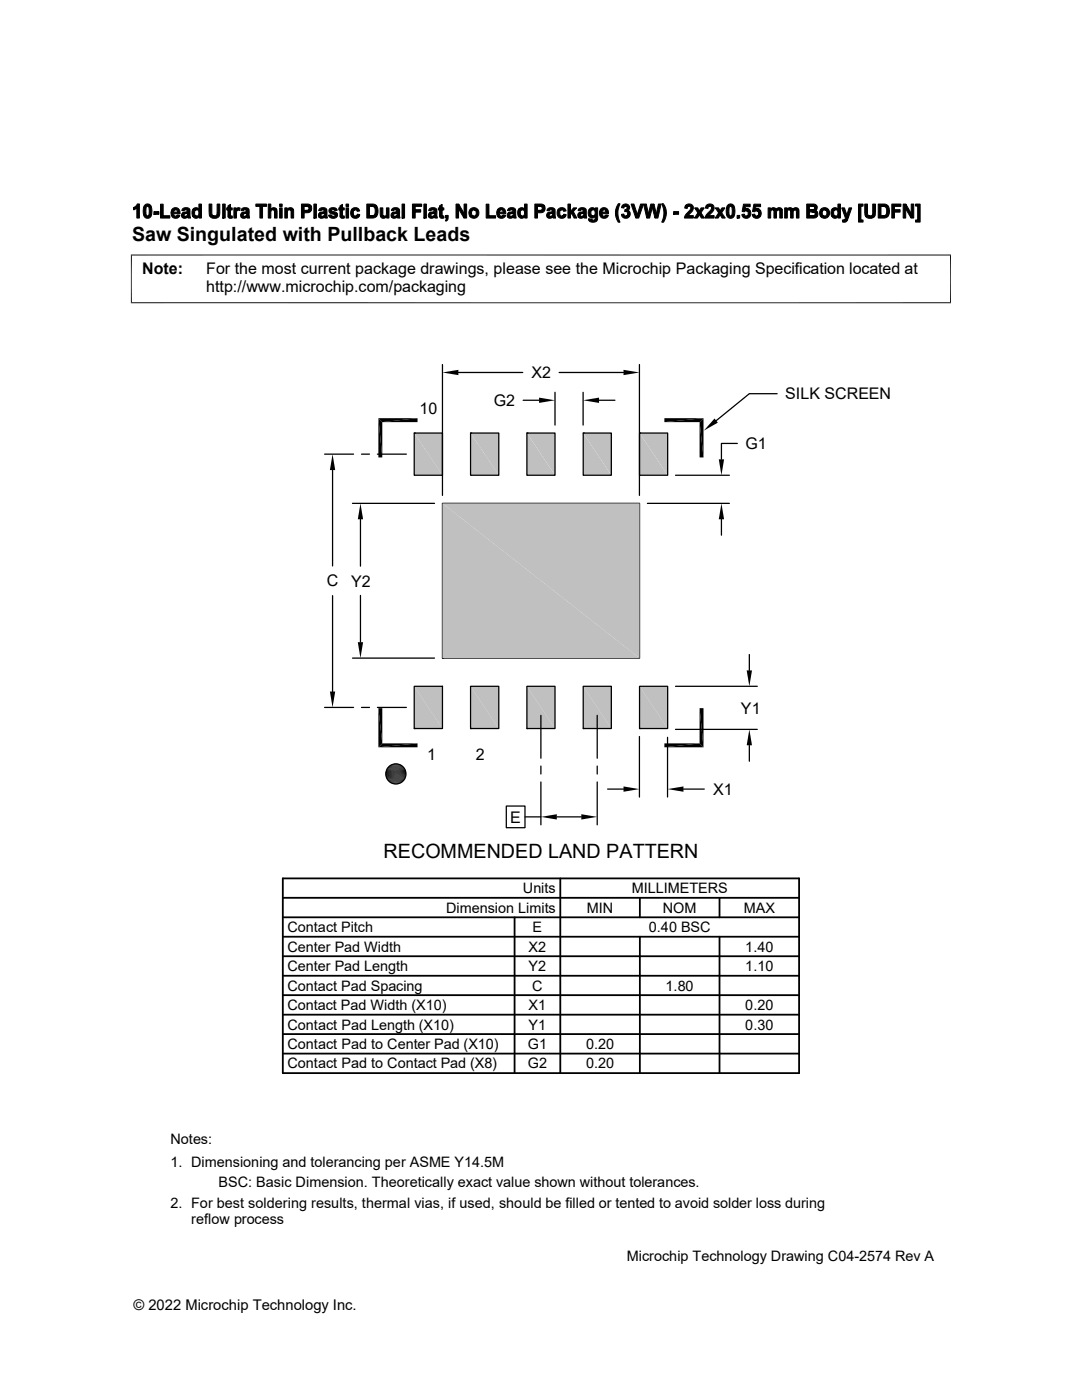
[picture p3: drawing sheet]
<svg xmlns="http://www.w3.org/2000/svg" width="216mm" height="279mm" viewBox="0 0 216 279" stroke-linecap="round" stroke-linejoin="round" font-family="sans-serif">
<path d="M88.3 100.5h39.3v30.8h-39.3zM88.3 131.3h.1M88.3 137h.1" fill="none" stroke="#000" stroke-width=".25"/>
<g fill="#c0c0c0">
<path d="M88.3 100.5l39.3 30.8h-39.3z"/>
<path d="M88.3 100.5h39.3v30.8z"/>
<path d="M82.7 137l5.6 8.4h-5.6z"/>
<path d="M82.7 137h5.6v8.4z"/>
<path d="M93.9 137l5.6 8.4h-5.6z"/>
<path d="M93.9 137h5.6v8.4z"/>
<path d="M105.1 137l5.6 8.4h-5.6z"/>
<path d="M105.1 137h5.6v8.4z"/>
<path d="M116.4 137l5.6 8.4h-5.6z"/>
<path d="M116.4 137h5.6v8.4z"/>
<path d="M127.6 137l5.6 8.4h-5.6z"/>
<path d="M127.6 137h5.6v8.4z"/>
<path d="M127.6 86.4l5.6 8.4h-5.6z"/>
<path d="M127.6 86.4h5.6v8.4z"/>
<path d="M116.4 86.4l5.6 8.4h-5.6z"/>
<path d="M116.4 86.4h5.6v8.4z"/>
<path d="M105.1 86.4l5.6 8.4h-5.6z"/>
<path d="M105.1 86.4h5.6v8.4z"/>
<path d="M93.9 86.4l5.6 8.4h-5.6z"/>
<path d="M93.9 86.4h5.6v8.4z"/>
<path d="M82.7 86.4l5.6 8.4h-5.6z"/>
<path d="M82.7 86.4h5.6v8.4z"/>
</g>
<g fill="none" stroke="#000" stroke-width=".25">
<path d="M88.3 72.7v26.2M91.5 74.3h12.8M104.4 79.9h3.2M110.7 78.3v6.5M111.6 74.3h12.8M116.4 78.3v6.5M119.5 79.9h3.2M127.6 72.7v26.2M155.1 78.6h-5.6l-6.6 5.3M64.8 90.6h5.7M66.4 93.8v19.1M72.1 90.6h1.6"/>
<path d="M75.3 90.6h5.8M82.7 86.4h5.6v8.4h-5.6zM82.7 86.4h.1M93.9 86.4h5.6v8.4h-5.6zM93.9 86.4h.1M105.1 86.4h5.6v8.4h-5.6zM105.1 86.4h.1M116.4 86.4h5.6v8.4h-5.6zM116.4 86.4h.1M127.6 86.4h5.6v8.4h-5.6zM127.6 86.4h.1M134.8 94.8h10.7"/>
<path d="M147.1 88.5h-3.1v3.2M66.4 118.9v19.1M70.3 100.5h16.4M71.9 103.6v9.4M71.9 118.8v9.4M129.2 100.5h16.3M144 103.6v3.2M70.3 131.3h16.4M82.7 137h5.6v8.4h-5.6zM93.9 137h5.6v8.4h-5.6zM105.1 137h5.6v8.4h-5.6zM116.4 137h5.6v8.4h-5.6z"/>
<path d="M127.6 137h5.6v8.4h-5.6zM134.8 137h16.3M149.5 130.6v3.2M64.8 141.2h5.7M72.1 141.2h1.6M75.3 141.2h5.8M82.7 145.4h.1M93.9 145.4h.1M105.1 145.4h.1M107.9 142.8v8.5M107.9 152.9v1.6M107.9 156.1v8.5"/>
<path d="M116.4 145.4h.1M119.2 142.8v8.5M119.2 152.9v1.6M119.2 156.1v8.5M121.2 157.5h3.2M127.6 147v12.1M127.6 145.4h.1M133.2 147.2v11.9M134.8 145.6h16.3M136.4 157.5h4.1M149.5 148.7v3.2M101 160.9h3.8v4.3h-3.8z"/>
<path d="M104.8 163h3.1M111.1 163h4.9"/>
<circle cx="79" cy="154.5" r="2.01"/>
</g>
<g fill="none" stroke="#000" stroke-width=".36">
<path d="M56.4 179.2h103M56.4 175.3h103v38.9h-103zM111.8 175.3v38.9M127.7 179.2v3.9M143.6 179.2v3.9M56.4 183.1h103M56.4 190.8h103M56.4 186.9h103M56.4 194.7h103M56.4 198.6h103M102.7 183.1v31.1M127.7 186.9v27.3"/>
<path d="M143.6 186.9v27.3M56.4 202.5h103M56.4 206.4h103M56.4 210.3h103"/>
</g>
<g fill="#000">
<path d="M88.3 74.3l3.2-.5v1.1zM107.6 79.4l3.1 .5-3.1 .5zM116.4 79.9l3.1-.5v1zM124.4 73.8l3.2 .5-3.2 .6zM66.4 90.6l.5 3.2h-1.1zM75.5 83.5l.8 7.8h-.8zM75.5 83.5l.8 .7v7.1zM76.3 84.2l7-.7v.7zM75.5 83.5h7.8l-7 .7zM132.6 83.5h7.8l-7.8 .7zM132.6 84.2l7.8-.7-.8 .7zM139.6 84.2l.8 7.1h-.8z"/>
<path d="M139.6 84.2l.8-.7v7.8zM142.6 83.5l.6 .8-2.8 1.6zM143.4 91.7h1.1l-.5 3.1zM71.9 100.5l.6 3.1h-1.1zM144 100.5l.5 3.1h-1.1zM65.8 138h1.1l-.5 3.2zM71.4 128.2h1.1l-.6 3.1zM149 133.8h1.1l-.6 3.2zM75.5 141.3l.8 7.1-.8 .7zM75.5 141.3h.8v7.1zM78 156.2l1.8 .1zM78.2 152.6l1.8 .1z"/>
<path d="M78.2 156.3l1.4 .1zM78.2 156.3h1.6zM78.2 152.6h1.6zM78.3 152.5l1.5 .1zM78.3 156.4h1.2zM78.3 156.4h1.3zM78.3 152.5h1.3zM78.5 152.5h1.1zM78.5 156.4l.7 .1zM78.5 156.4h1zM78.5 152.5h1zM78.7 152.4l.8 .1z"/>
<path d="M78.7 156.5h.5zM78.7 152.4h.5zM75.5 149.1l7.8-.7v.7zM76.3 148.4h7l-7.8 .7zM124.4 157l3.2 .5-3.2 .5zM132.6 148.4h7l-7 .7zM132.6 149.1l7-.7 .8 .7zM133.2 157.5l3.2-.5v1zM139.6 141.3l.8 7.8-.8-.7zM139.6 141.3h.8v7.8zM149.5 145.6l.6 3.1h-1.1zM107.9 163l3.2-.5v1.1z"/>
<path d="M116 162.5l3.2 .5-3.2 .6z"/>
</g>
<g fill="none" stroke="#000" stroke-width=".2">
<path d="M26.1 50.9h163.7M26.2 50.8v9.7M189.7 50.8v9.7M26.1 60.4h163.7M77 154.2h4M77 154.4h4M77 154.5h4M77 154.7h4M77 154h4M77 154.9h4M77 155.1h3.9M77 153.8h3.9"/>
<path d="M77.1 153.6h3.8M77.1 155.3h3.8M77.2 155.5h3.6M77.2 153.4h3.6M77.3 155.6h3.4M77.3 153.3h3.4M77.4 153.1h3.2M77.4 155.8h3.2M77.5 155.9h3M77.5 153h3M77.7 152.9h2.6M77.7 156h2.6"/>
<path d="M77.8 152.7h2.4M77.8 156.2h2.4M78 156.3h2M78 152.7h2"/>
</g>
<g fill="#000" stroke="#000" stroke-width=".2">
<path d="M26.6 41.4l.7 .1-.7 .4z" fill-rule="evenodd"/>
<path d="M26.6 41.4l.5-.3 .3-.4h.4v2.8h-.5v-2z" fill-rule="evenodd"/>
<path d="M29 40.8a.8 .8 0 0 1 1.1 .3h-.7l-.2 .3v1.6l.9 .2-.4 .3-.4 .1a1.11 1.11 0 0 1-.7-1.2v-1z" fill-rule="evenodd"/>
<path d="M29.4 41.1l.8 .2 .1 1-.2 .9-.7-.1 .3-.1 .1-.6-.1-.9z" fill-rule="evenodd"/>
<path d="M30.7 42.2h1v.6h-1z" fill-rule="evenodd"/>
<path d="M32 40.7h.6v2.4h1.3v.4h-1.9z" fill-rule="evenodd"/>
<path d="M34.3 41.8h.8l-.3 .2-.2 .3-.5 .1z" fill-rule="evenodd"/>
<path d="M34.5 41.6a.95 .95 0 0 1 1.1 0 .95 .95 0 0 1 .3 1.1h-1.3l.3 .5h.9l-.4 .3-.5 .1a.99 .99 0 0 1-.8-1.2l1.3-.1-.2-.4-.9-.1z" fill-rule="evenodd"/>
<path d="M35.1 43.2l.3-.3 .5 .1-.1 .2z" fill-rule="evenodd"/>
<path d="M36.3 43.3h1.1l-.3 .2a.64 .64 0 0 1-.8-.2z" fill-rule="evenodd"/>
<path d="M36.3 42.6l1.1-.1-.3 .1a.29 .29 0 0 0-.3 .2 .29 .29 0 0 0 .1 .4h1l.1 .3h-.5l-.1-.2h-1.1l-.1-.4z" fill-rule="evenodd"/>
<path d="M36.4 41.7a.98 .98 0 0 1 1.5 .1h-.8l-.4 .3-.4-.1z" fill-rule="evenodd"/>
<path d="M37.1 41.8h.8v1.4h-.9a.46 .46 0 0 0 .4-.7h-1l1-.3-.1-.3z" fill-rule="evenodd"/>
<path d="M38.5 43.2h1.2a.71 .71 0 0 1-1.2 0z" fill-rule="evenodd"/>
<path d="M38.4 41.9l.9-.1a.69 .69 0 0 0-.5 .7 .69 .69 0 0 0 .5 .6l-.8 .1-.2-.5z" fill-rule="evenodd"/>
<path d="M38.6 41.7a.75 .75 0 0 1 1.1 0l-1.2 .1z" fill-rule="evenodd"/>
<path d="M38.5 41.8l1.2-.1v-1h.5v2.8h-.5v-.3h-1.2l.8-.1a.7 .7 0 0 0 .4-.6 .7 .7 0 0 0-.4-.7z" fill-rule="evenodd"/>
<path d="M41.7 40.7h.6v2l.2 .3 .3 .1h-1v-.1z" fill-rule="evenodd"/>
<path d="M43.3 40.7h.6v1.9a.88 .88 0 0 1-.8 1l-.8-.1-.5-.4h1.2l.3-.3z" fill-rule="evenodd"/>
<path d="M44.4 40.7h.5v2.8h-.5z" fill-rule="evenodd"/>
<path d="M45.5 41.1l.5-.3v.7h.3v.4h-.3v1.1l.1 .1h-.6v-1.2h-.3v-.4h.3z" fill-rule="evenodd"/>
<path d="M45.5 43.1h.8l.1 .4h-.6z" fill-rule="evenodd"/>
<path d="M46.7 41.5h.4v.3l.4 .1-.3 .3v1.3h-.5z" fill-rule="evenodd"/>
<path d="M47.3 41.6l.2-.2 .4 .1-.1 .5-.7-.2z" fill-rule="evenodd"/>
<path d="M48.1 43.3h1.2l-.8 .3z" fill-rule="evenodd"/>
<path d="M48.1 42.6l1.1-.1-.6 .2v.4l.1 .1h1l.1 .3h-.5v-.2h-1.2l-.1-.4z" fill-rule="evenodd"/>
<path d="M48.3 41.6a.92 .92 0 0 1 1.4 .2h-.8l-.4 .3-.4-.1z" fill-rule="evenodd"/>
<path d="M48.9 41.8h.8v1.4h-.9l.4-.2v-.5h-1l.9-.3a.23 .23 0 0 0 .1-.3 .23 .23 0 0 0-.3-.1z" fill-rule="evenodd"/>
<path d="M51.1 40.7h2.1v.5h-.8v2.3h-.5v-2.3h-.8z" fill-rule="evenodd"/>
<path d="M53.5 40.7h.5v1l1.2 .1h-.7l-.4 .2-.1 1.5h-.5z" fill-rule="evenodd"/>
<path d="M54.1 41.7l.6-.3 .5 .4z" fill-rule="evenodd"/>
<path d="M54.5 41.8h.7l.1 1.7h-.5v-1.4z" fill-rule="evenodd"/>
<path d="M55.8 41.5h.5v2h-.5z" fill-rule="evenodd"/>
<path d="M55.8 40.7h.5v.5h-.5z" fill-rule="evenodd"/>
<path d="M56.8 41.5h.5v.3h1.2l-1 .2-.2 1.5h-.5z" fill-rule="evenodd"/>
<path d="M57.3 41.8l.2-.2a.71 .71 0 0 1 1 .2z" fill-rule="evenodd"/>
<path d="M57.8 41.8h.7l.1 1.7h-.5v-1.4z" fill-rule="evenodd"/>
<path d="M60.2 40.7h1.4l.5 .4-1.4 .1v.8h1.4l-.5 .4-.9 .1v1h-.5z" fill-rule="evenodd"/>
<path d="M60.9 41.2l1.2-.1 .1 .2-.1 .7h-1.4h.4a.41 .41 0 0 0 .5-.3 .41 .41 0 0 0-.4-.5z" fill-rule="evenodd"/>
<path d="M62.6 40.7h.5v2.8h-.5z" fill-rule="evenodd"/>
<path d="M63.6 43.3h1.2l-.8 .3z" fill-rule="evenodd"/>
<path d="M63.6 42.6l1.1-.1-.3 .1a.29 .29 0 0 0-.3 .2 .29 .29 0 0 0 .1 .4h1l.1 .3h-.5v-.2h-1.2z" fill-rule="evenodd"/>
<path d="M63.8 41.6a.96 .96 0 0 1 1.4 .2h-.8l-.3 .3-.5-.1z" fill-rule="evenodd"/>
<path d="M64.4 41.8h.8v1.4h-.9l.4-.2v-.5h-1l.5-.2a.32 .32 0 0 0 .4 0 .32 .32 0 0 0 .1-.4z" fill-rule="evenodd"/>
<path d="M65.6 42.9h.5l.1 .2 .3 .1h-.8z" fill-rule="evenodd"/>
<path d="M65.8 41.6a1.09 1.09 0 0 1 1.4 .2h-.8a.16 .16 0 0 0-.3 .1 .16 .16 0 0 0 .1 .2 1.24 1.24 0 0 1 1.2 .6l-.1 .5-.5 .3h-.8l-.3-.3h.9a.21 .21 0 0 0 .2-.1 .21 .21 0 0 0 0-.3 1.24 1.24 0 0 1-1.2-.6z" fill-rule="evenodd"/>
<path d="M66.4 41.8h.8l.1 .2-.5 .1z" fill-rule="evenodd"/>
<path d="M67.8 41.1l.5-.3v.7h.4v.4h-.4v1.1l.2 .1h-.7v-1.2h-.2v-.4h.2z" fill-rule="evenodd"/>
<path d="M67.8 43.1h.9v.4h-.6z" fill-rule="evenodd"/>
<path d="M69 41.5h.6v2h-.6z" fill-rule="evenodd"/>
<path d="M69 40.7h.6v.5h-.6z" fill-rule="evenodd"/>
<path d="M70.1 41.9h.8l-.3 .1-.1 .2 .2 .8 1 .1-.4 .4-.6 .1a.93 .93 0 0 1-.7-.9z" fill-rule="evenodd"/>
<path d="M70.2 41.7a.92 .92 0 0 1 1.6 .4l-.5 .1-.2-.3-1-.1z" fill-rule="evenodd"/>
<path d="M71.3 42.7l.5 .1-.1 .3h-.8h.2z" fill-rule="evenodd"/>
<path d="M73.2 40.7h1.4l.6 .4-1.5 .1v1.9h1.5l-.4 .3-1.6 .1z" fill-rule="evenodd"/>
<path d="M74 41.2h1.2l.2 .9-.2 1h-1.5l.9-.1 .3-.6-.2-1-.3-.2z" fill-rule="evenodd"/>
<path d="M75.9 43.2h1.3l-.2 .2a.71 .71 0 0 1-1-.1z" fill-rule="evenodd"/>
<path d="M75.9 41.5h.5v1.4l.3 .3h-.8z" fill-rule="evenodd"/>
<path d="M77.1 41.5h.5v2h-.4v-.3h-1.3l1.1-.2z" fill-rule="evenodd"/>
<path d="M78.1 43.3h1.2l-.8 .3z" fill-rule="evenodd"/>
<path d="M78.1 42.6l1.1-.1-.3 .1a.29 .29 0 0 0-.3 .2 .29 .29 0 0 0 .1 .4h1l.1 .3h-.5v-.2h-1.2l-.1-.4z" fill-rule="evenodd"/>
<path d="M78.3 41.6a.97 .97 0 0 1 1.4 .2h-.8l-.4 .3-.4-.1z" fill-rule="evenodd"/>
<path d="M78.9 41.8h.8v1.4h-.9l.4-.2v-.5h-1l1-.3-.1-.3z" fill-rule="evenodd"/>
<path d="M80.2 40.7h.5v2.8h-.5z" fill-rule="evenodd"/>
<path d="M82.3 40.7h1.8v.5h-1.3v.6h1.1v.5h-1.1v1.2h-.5z" fill-rule="evenodd"/>
<path d="M84.6 40.7h.5v2.8h-.5z" fill-rule="evenodd"/>
<path d="M85.6 43.3h1.1l-.7 .3z" fill-rule="evenodd"/>
<path d="M85.6 42.6l1.1-.1-.6 .2-.1 .4 .2 .1h1l.1 .3h-.5l-.1-.2h-1.1l-.1-.4z" fill-rule="evenodd"/>
<path d="M85.8 41.6a.98 .98 0 0 1 1.3 .2h-.8l-.3 .3-.5-.1z" fill-rule="evenodd"/>
<path d="M86.3 41.8h.8l.1 1.4h-.9l.3-.2 .1-.5h-1.1l1.1-.3-.1-.3z" fill-rule="evenodd"/>
<path d="M87.7 41.1l.5-.3v.7h.4v.4h-.4v1.1l.1 .1h-.6v-1.2h-.2v-.4h.2z" fill-rule="evenodd"/>
<path d="M87.7 43.1h.9v.4h-.6z" fill-rule="evenodd"/>
<path d="M88.9 43h.5v.8l-.4 .4-.1-.3 .2-.1 .1-.3h-.3z" fill-rule="evenodd"/>
<path d="M91 40.7h.5v2.8h-.5z" fill-rule="evenodd"/>
<path d="M91.5 40.7l1.1 1.9v.9l-1.1-1.8z" fill-rule="evenodd"/>
<path d="M92.6 40.7h.5v2.8h-.5z" fill-rule="evenodd"/>
<path d="M93.8 41.8a1.06 1.06 0 0 1 1.3-.2l.3 .2-1 .1a.67 .67 0 0 0-.3 .7 .67 .67 0 0 0 .5 .5h-.9a1.21 1.21 0 0 1 .1-1.3z" fill-rule="evenodd"/>
<path d="M94.6 41.9l.8-.1 .1 .9a1.05 1.05 0 0 1-.8 .9l-.6-.1-.4-.4h1a.72 .72 0 0 0 0-1.2z" fill-rule="evenodd"/>
<path d="M97 40.7h.6v2.4h1.3v.4h-1.9z" fill-rule="evenodd"/>
<path d="M99.3 41.8h.7l-.2 .2-.1 .3-.6 .1z" fill-rule="evenodd"/>
<path d="M99.3 41.8l.1-.1a.87 .87 0 0 1 1.2 0l.3 1h-1.3l.3 .5h.9l-.4 .3-.5 .1a.88 .88 0 0 1-.8-.9v-.3l1.3-.1-.2-.4z" fill-rule="evenodd"/>
<path d="M100.1 43.2l.3-.3 .5 .1-.1 .2z" fill-rule="evenodd"/>
<path d="M101.3 43.3h1.1l-.7 .3z" fill-rule="evenodd"/>
<path d="M101.3 42.6l1.1-.1-.6 .2-.1 .4 .2 .1h1l.1 .3h-.5l-.1-.2h-1.1l-.1-.4z" fill-rule="evenodd"/>
<path d="M101.5 41.6a.97 .97 0 0 1 1.4 .2h-.8l-.4 .3-.4-.1z" fill-rule="evenodd"/>
<path d="M101.4 42.5l.9-.3a.22 .22 0 0 0 .1-.2 .22 .22 0 0 0-.3-.2h.8v1.4h-.9l.4-.2v-.5z" fill-rule="evenodd"/>
<path d="M103.4 41.8h.8l-.2 .1-.2 .4 .1 .6 .3 .2h-.8l-.1-.8z" fill-rule="evenodd"/>
<path d="M103.5 43.2h1.2l-.3 .3-.5 .1z" fill-rule="evenodd"/>
<path d="M103.6 41.7l.6-.3 .5 .3-1.2 .1z" fill-rule="evenodd"/>
<path d="M103.5 41.8l1.2-.1v-1h.5v2.8h-.5v-.3h-1.2l.9-.1 .3-.4-.2-.7z" fill-rule="evenodd"/>
<path d="M106.7 40.7h1.5l.5 .4-1.4 .1v.8h1.4l-.6 .4-.8 .1v1h-.6z" fill-rule="evenodd"/>
<path d="M107.5 41.2l1.2-.1 .1 .3-.1 .6h-1.4h.4a.41 .41 0 0 0 .5-.3 .41 .41 0 0 0-.4-.5z" fill-rule="evenodd"/>
<path d="M109.2 43.3h1.1l-.3 .2a.64 .64 0 0 1-.8-.2z" fill-rule="evenodd"/>
<path d="M109.2 42.6l1.1-.1-.3 .1a.29 .29 0 0 0-.4 .2 .29 .29 0 0 0 .2 .4h1l.1 .3h-.5l-.1-.2h-1.1l-.1-.4z" fill-rule="evenodd"/>
<path d="M109.2 41.7l.2-.1a.93 .93 0 0 1 1.3 .2h-.8l-.3 .3-.5-.1z" fill-rule="evenodd"/>
<path d="M109.9 41.8h.8l.1 1.4h-.9a.46 .46 0 0 0 .4-.7h-1.1l1.1-.3-.1-.3z" fill-rule="evenodd"/>
<path d="M111.3 41.9h.8l-.3 .1-.1 .2 .1 .8 1.1 .1-.4 .4-.6 .1a.93 .93 0 0 1-.7-.9z" fill-rule="evenodd"/>
<path d="M111.4 41.7a.92 .92 0 0 1 1.6 .4l-.5 .1-.2-.3-1-.1z" fill-rule="evenodd"/>
<path d="M112.5 42.7l.5 .1-.1 .3h-.8h.2z" fill-rule="evenodd"/>
<path d="M113.3 40.7h.5v1.5h.6l-.6 .7v.6h-.5z" fill-rule="evenodd"/>
<path d="M114.4 42.2l.7 1.3h-.5l-.5-.9z" fill-rule="evenodd"/>
<path d="M114.4 41.5h.7l-.7 .7h-.6z" fill-rule="evenodd"/>
<path d="M115.4 43.3h1.1l-.7 .3z" fill-rule="evenodd"/>
<path d="M115.4 42.6l1.1-.1-.3 .1a.29 .29 0 0 0-.4 .2 .29 .29 0 0 0 .2 .4h1l.1 .3h-.5l-.1-.2h-1.1l-.1-.3z" fill-rule="evenodd"/>
<path d="M115.5 41.7a.95 .95 0 0 1 1.4 .1h-.8l-.3 .3-.5-.1z" fill-rule="evenodd"/>
<path d="M116.1 41.8h.8l.1 1.4h-.9l.3-.2 .1-.5h-1l.6-.2a.26 .26 0 0 0 .4-.2 .26 .26 0 0 0-.4-.3z" fill-rule="evenodd"/>
<path d="M117.4 43.6l.6 .1 .3 .2-.8 .1z" fill-rule="evenodd"/>
<path d="M117.5 41.9l.8-.1a.67 .67 0 0 0-.4 .7 .67 .67 0 0 0 .4 .6h-.8l-.1-.5z" fill-rule="evenodd"/>
<path d="M117.6 43.2h1.1l-.1 .2a.68 .68 0 0 1-1-.2z" fill-rule="evenodd"/>
<path d="M117.6 41.7a.73 .73 0 0 1 1.2 .1h-1.3z" fill-rule="evenodd"/>
<path d="M117.5 41.8h1.3v-.3h.5v2.1a.72 .72 0 0 1-.8 .7h-.7l-.3-.3 1.2-.2v-.6l-1.2-.1h.8a.66 .66 0 0 0 .5-.6 .66 .66 0 0 0-.5-.7z" fill-rule="evenodd"/>
<path d="M119.8 41.8h.7l-.3 .2-.1 .3-.5 .1z" fill-rule="evenodd"/>
<path d="M120 41.6a.9 .9 0 0 1 .9-.1 .9 .9 0 0 1 .5 .8v.4h-1.3l.1 .3 .2 .2h.9l-.4 .3-.5 .1a.92 .92 0 0 1-.8-.9v-.3l1.3-.1-.2-.4-.9-.1z" fill-rule="evenodd"/>
<path d="M120.6 43.2l.3-.3 .5 .1-.1 .2z" fill-rule="evenodd"/>
<path d="M123.4 40.7h.3l-.4 1.5 .1 1.2 .3 .9h-.4l-.5-1.5 .1-1z" fill-rule="evenodd"/>
<path d="M124.1 41.1h.7l-.2 .1-.1 .3-.5-.1z" fill-rule="evenodd"/>
<path d="M124 42.8l.5-.1 .2 .4 .9 .1-.4 .3-.5 .1-.5-.3z" fill-rule="evenodd"/>
<path d="M124.3 40.9a.74 .74 0 0 1 1.1 0 .74 .74 0 0 1-.2 1.1l.4 .2h-.9v-.4a.35 .35 0 0 0 .4-.2 .35 .35 0 0 0-.3-.5h-.7z" fill-rule="evenodd"/>
<path d="M124.9 42.2h.7l.2 .6-.2 .4-.7-.1a.47 .47 0 0 0 .3-.4 .47 .47 0 0 0-.3-.5z" fill-rule="evenodd"/>
<path d="M125.9 40.7h.6l.7 2.1-.3 .7z" fill-rule="evenodd"/>
<path d="M127.8 40.7h.6l-1 2.8h-.5z" fill-rule="evenodd"/>
<path d="M128.4 40.7h.6l.4 2-.3 .8z" fill-rule="evenodd"/>
<path d="M129.9 40.7h.6l-.3 .7-.6 2.1h-.5z" fill-rule="evenodd"/>
<path d="M130.5 40.7l.5 2-.3 .8-.5-2.1z" fill-rule="evenodd"/>
<path d="M131.4 40.7h.5l-.6 2.8h-.6z" fill-rule="evenodd"/>
<path d="M132 40.7h.4l.2 .4 .4 1.2-.2 1.1-.4 .9h-.4l.4-.9 .1-.8-.1-1z" fill-rule="evenodd"/>
<path d="M134.4 42.2h1v.6h-1z" fill-rule="evenodd"/>
<path d="M136.7 41.1h.8l-.3 .2-.1 .3-.5-.1z" fill-rule="evenodd"/>
<path d="M136.9 40.9a.98 .98 0 0 1 1.3 .1l.1 .3-.1 .7-.9 1h1v.5h-1.7l.2-.7 1-1.2a.34 .34 0 0 0-.3-.5h-.8z" fill-rule="evenodd"/>
<path d="M138.6 41.5h.6l1.4 2h-.6z" fill-rule="evenodd"/>
<path d="M139.3 42.5l.3 .4-.5 .6h-.5z" fill-rule="evenodd"/>
<path d="M139.9 41.5h.6l-.6 1-.3-.4z" fill-rule="evenodd"/>
<path d="M140.9 41.1h.7l-.2 .2-.1 .3-.5-.1z" fill-rule="evenodd"/>
<path d="M141 41a.92 .92 0 0 1 1.5 .4l-.2 .6-.8 1h1v.5h-1.8l.2-.6 1-1.1a.4 .4 0 0 0 .1-.4 .4 .4 0 0 0-.4-.3h-.7z" fill-rule="evenodd"/>
<path d="M142.7 41.5h.7l1.3 2h-.6z" fill-rule="evenodd"/>
<path d="M143.4 42.5l.3 .4-.4 .6h-.6z" fill-rule="evenodd"/>
<path d="M144.1 41.5h.6l-.7 1-.3-.4z" fill-rule="evenodd"/>
<path d="M145.3 40.8a.76 .76 0 0 1 1.2 .3h-.7l-.3 .3v1.6l1 .2-.4 .3-.5 .1-.5-.3-.2-.7 .1-1.2z" fill-rule="evenodd"/>
<path d="M145.8 41.1l.7 .2 .1 1.1-.1 .8-.7-.1 .2-.1 .1-.6v-.9z" fill-rule="evenodd"/>
<path d="M147.1 43h.5v.5h-.5z" fill-rule="evenodd"/>
<path d="M148 42.8l.5-.1 .3 .4 .8 .1-.4 .3-.5 .1-.5-.3z" fill-rule="evenodd"/>
<path d="M148.7 41.7l.3-.1 .4 .2z" fill-rule="evenodd"/>
<path d="M148.9 42.1l.8-.1 .1 .7-.2 .5-.7-.1 .3-.1 .1-.3v-.4z" fill-rule="evenodd"/>
<path d="M148.4 40.7h1.3v.6h-1v.4l.7 .1 .3 .2-.9 .1-.3 .2-.4-.1z" fill-rule="evenodd"/>
<path d="M150.1 42.8l.5-.1 .3 .4 .8 .1-.4 .3-.5 .1-.4-.2z" fill-rule="evenodd"/>
<path d="M150.7 41.7l.4-.1 .4 .2z" fill-rule="evenodd"/>
<path d="M151 42.1l.7-.1 .2 .7-.2 .5-.7-.1 .3-.2 .1-.4-.1-.3z" fill-rule="evenodd"/>
<path d="M150.4 40.7h1.4v.6h-1l-.1 .4 .8 .1 .2 .2-.8 .1-.3 .2-.4-.1z" fill-rule="evenodd"/>
<path d="M153.3 41.5h.4v.3h2.4l-2.1 .1-.2 .3v1.3h-.5z" fill-rule="evenodd"/>
<path d="M154.2 41.8h1.1l-.3 .3-.1 1.4h-.5v-1.4z" fill-rule="evenodd"/>
<path d="M153.7 41.8l.5-.4 .4 .1 .3 .2z" fill-rule="evenodd"/>
<path d="M155 41.6l.7-.1 .4 .3h-1.2z" fill-rule="evenodd"/>
<path d="M154.2 41.8h1.9v1.7h-.5v-1.3l-.2-.3z" fill-rule="evenodd"/>
<path d="M156.6 41.5h.5v.3h2.3l-2.1 .1-.2 .3v1.3h-.5z" fill-rule="evenodd"/>
<path d="M157.5 41.8h1.1l-.3 .4v1.3h-.5l-.1-1.4z" fill-rule="evenodd"/>
<path d="M157.1 41.7l.6-.3 .5 .4z" fill-rule="evenodd"/>
<path d="M158.2 41.7a.66 .66 0 0 1 1.2 .1z" fill-rule="evenodd"/>
<path d="M157.5 41.8h1.9v1.7h-.5l-.1-1.6z" fill-rule="evenodd"/>
<path d="M161 40.7h1.4l.5 .3 .1 .2h-1.5v.6h1.4l-.2 .2 .4 .3h-1.6v.8h1.6l-.2 .3-.4 .1h-1.5z" fill-rule="evenodd"/>
<path d="M161.8 41.2h1.2l-.1 .6h-1.4h.7a.32 .32 0 0 0 .4-.3 .32 .32 0 0 0-.3-.3z" fill-rule="evenodd"/>
<path d="M161.9 42.3h1.2l.1 .1-.1 .7h-1.6h.8a.4 .4 0 0 0 .4-.5 .4 .4 0 0 0-.6-.3z" fill-rule="evenodd"/>
<path d="M163.8 41.8a1.01 1.01 0 0 1 1.5 0l-1 .2a.7 .7 0 0 0 .2 1.1h-.8l-.2-.7z" fill-rule="evenodd"/>
<path d="M164.5 41.9l.8-.1 .2 .9a1 1 0 0 1-.8 .9l-.7-.1-.3-.4h1l.2-.2v-.8z" fill-rule="evenodd"/>
<path d="M166 43.2h1.2l-.3 .3a.71 .71 0 0 1-.9-.3z" fill-rule="evenodd"/>
<path d="M166 41.8h.8a.69 .69 0 0 0-.5 .7 .69 .69 0 0 0 .5 .6l-.8 .1-.2-.5z" fill-rule="evenodd"/>
<path d="M166.1 41.7l.6-.3 .5 .3-1.2 .1z" fill-rule="evenodd"/>
<path d="M166 41.8l1.2-.1v-1h.5v2.8h-.5v-.3h-1.2l.8-.1a.78 .78 0 0 0 .3-1l-.2-.2z" fill-rule="evenodd"/>
<path d="M168.1 43.9l1 .1-.3 .3h-.5h-.2z" fill-rule="evenodd"/>
<path d="M168 41.5h.5l.8 2-.2 .5-.8-.1 .3-.1 .1-.3z" fill-rule="evenodd"/>
<path d="M169.4 41.5h.5l-.6 2-.3-.6z" fill-rule="evenodd"/>
<path d="M171.3 40.7h.9v.4h-.4v2.8h.4v.4h-.9z" fill-rule="evenodd"/>
<path d="M172.6 40.7h.5v2l.2 .3 .3 .1-1-.1z" fill-rule="evenodd"/>
<path d="M174.1 40.7h.6l-.1 2.3-.4 .5h-1.1l-.4-.4h1.1l.3-.2z" fill-rule="evenodd"/>
<path d="M175.2 40.7h1.5l.5 .4-1.4 .1v1.9h1.4l-.2 .3-.5 .1h-1.3z" fill-rule="evenodd"/>
<path d="M176 41.2l1.2-.1 .3 .7-.1 .8-.2 .5h-1.4h.6a1.06 1.06 0 0 0 .1-1.9z" fill-rule="evenodd"/>
<path d="M177.9 40.7h1.9v.5h-1.3v.6h1.1v.5h-1.1v1.2h-.6z" fill-rule="evenodd"/>
<path d="M180.2 40.7h.5v2.8h-.5z" fill-rule="evenodd"/>
<path d="M180.7 40.7l1.1 1.9v.9l-1.1-1.8z" fill-rule="evenodd"/>
<path d="M181.8 40.7h.5v2.8h-.5z" fill-rule="evenodd"/>
<path d="M182.7 40.7h.9v3.6h-.9v-.4h.4v-2.8h-.4z" fill-rule="evenodd"/>
</g>
<g font-size="3.9">
<text x="26.4" y="48.1">Saw Singulated with Pullback Leads</text>
<text x="76.5" y="171.2">RECOMMENDED LAND PATTERN</text>
</g>
<g font-size="3.2">
<text x="28.4" y="54.7">Note:</text>
<text x="41.1" y="58.3">http://www.microchip.com/packaging</text>
<text x="41.1" y="54.7">For the most current package drawings, please see the Microchip Packaging Specification located at</text>
<text x="106.1" y="75.5">X2</text>
<text x="83.7" y="82.7">10</text>
<text x="98.5" y="81">G2</text>
<text x="156.7" y="79.7">SILK SCREEN</text>
<text x="148.7" y="89.6">G1</text>
<text x="65.2" y="117">C</text>
<text x="70" y="117.1">Y2</text>
<text x="147.8" y="142.4">Y1</text>
<text x="85.2" y="151.7">1</text>
<text x="95" y="151.7">2</text>
<text x="142.3" y="158.6">X1</text>
<text x="101.8" y="164.2">E</text>
</g>
<g font-size="2.9">
<text x="104.3" y="178.3">Units</text>
<text x="126" y="178.3">MILLIMETERS</text>
<text x="89" y="182.2">Dimension Limits</text>
<text x="117.1" y="182.2">MIN</text>
<text x="132.3" y="182.2">NOM</text>
<text x="148.4" y="182.2">MAX</text>
<text x="57.3" y="189.9">Center Pad Width</text>
<text x="57.3" y="186">Contact Pitch</text>
<text x="105.5" y="189.9">X2</text>
<text x="106.3" y="186">E</text>
<text x="129.5" y="186">0.40 BSC</text>
<text x="148.7" y="189.9">1.40</text>
<text x="57.3" y="197.7">Contact Pad Spacing</text>
<text x="57.3" y="193.8">Center Pad Length</text>
<text x="105.5" y="193.8">Y2</text>
<text x="106.2" y="197.7">C</text>
<text x="132.8" y="197.7">1.80</text>
<text x="148.7" y="193.8">1.10</text>
<text x="57.3" y="201.6">Contact Pad Width (X10)</text>
<text x="105.5" y="201.6">X1</text>
<text x="148.7" y="201.6">0.20</text>
<text x="57.3" y="205.5">Contact Pad Length (X10)</text>
<text x="57.3" y="209.4">Contact Pad to Center Pad (X10)</text>
<text x="105.3" y="209.4">G1</text>
<text x="105.5" y="205.5">Y1</text>
<text x="116.9" y="209.4">0.20</text>
<text x="148.7" y="205.5">0.30</text>
<text x="57.3" y="213.2">Contact Pad to Contact Pad (X8)</text>
<text x="105.3" y="213.2">G2</text>
<text x="116.9" y="213.2">0.20</text>
<text x="34" y="228.3">Notes:</text>
<text x="34" y="232.9">1. Dimensioning and tolerancing per ASME Y14.5M</text>
<text x="43.6" y="237">BSC: Basic Dimension. Theoretically exact value shown without tolerances.</text>
<text x="34" y="241">2. For best soldering results, thermal vias, if used, should be filled or tented to avoid solder loss during</text>
<text x="38.1" y="244.3">reflow process</text>
<text x="125.1" y="251.7">Microchip Technology Drawing C04-2574 Rev A</text>
<text x="26.6" y="261.3">© 2022 Microchip Technology Inc.</text>
</g>
</svg>
